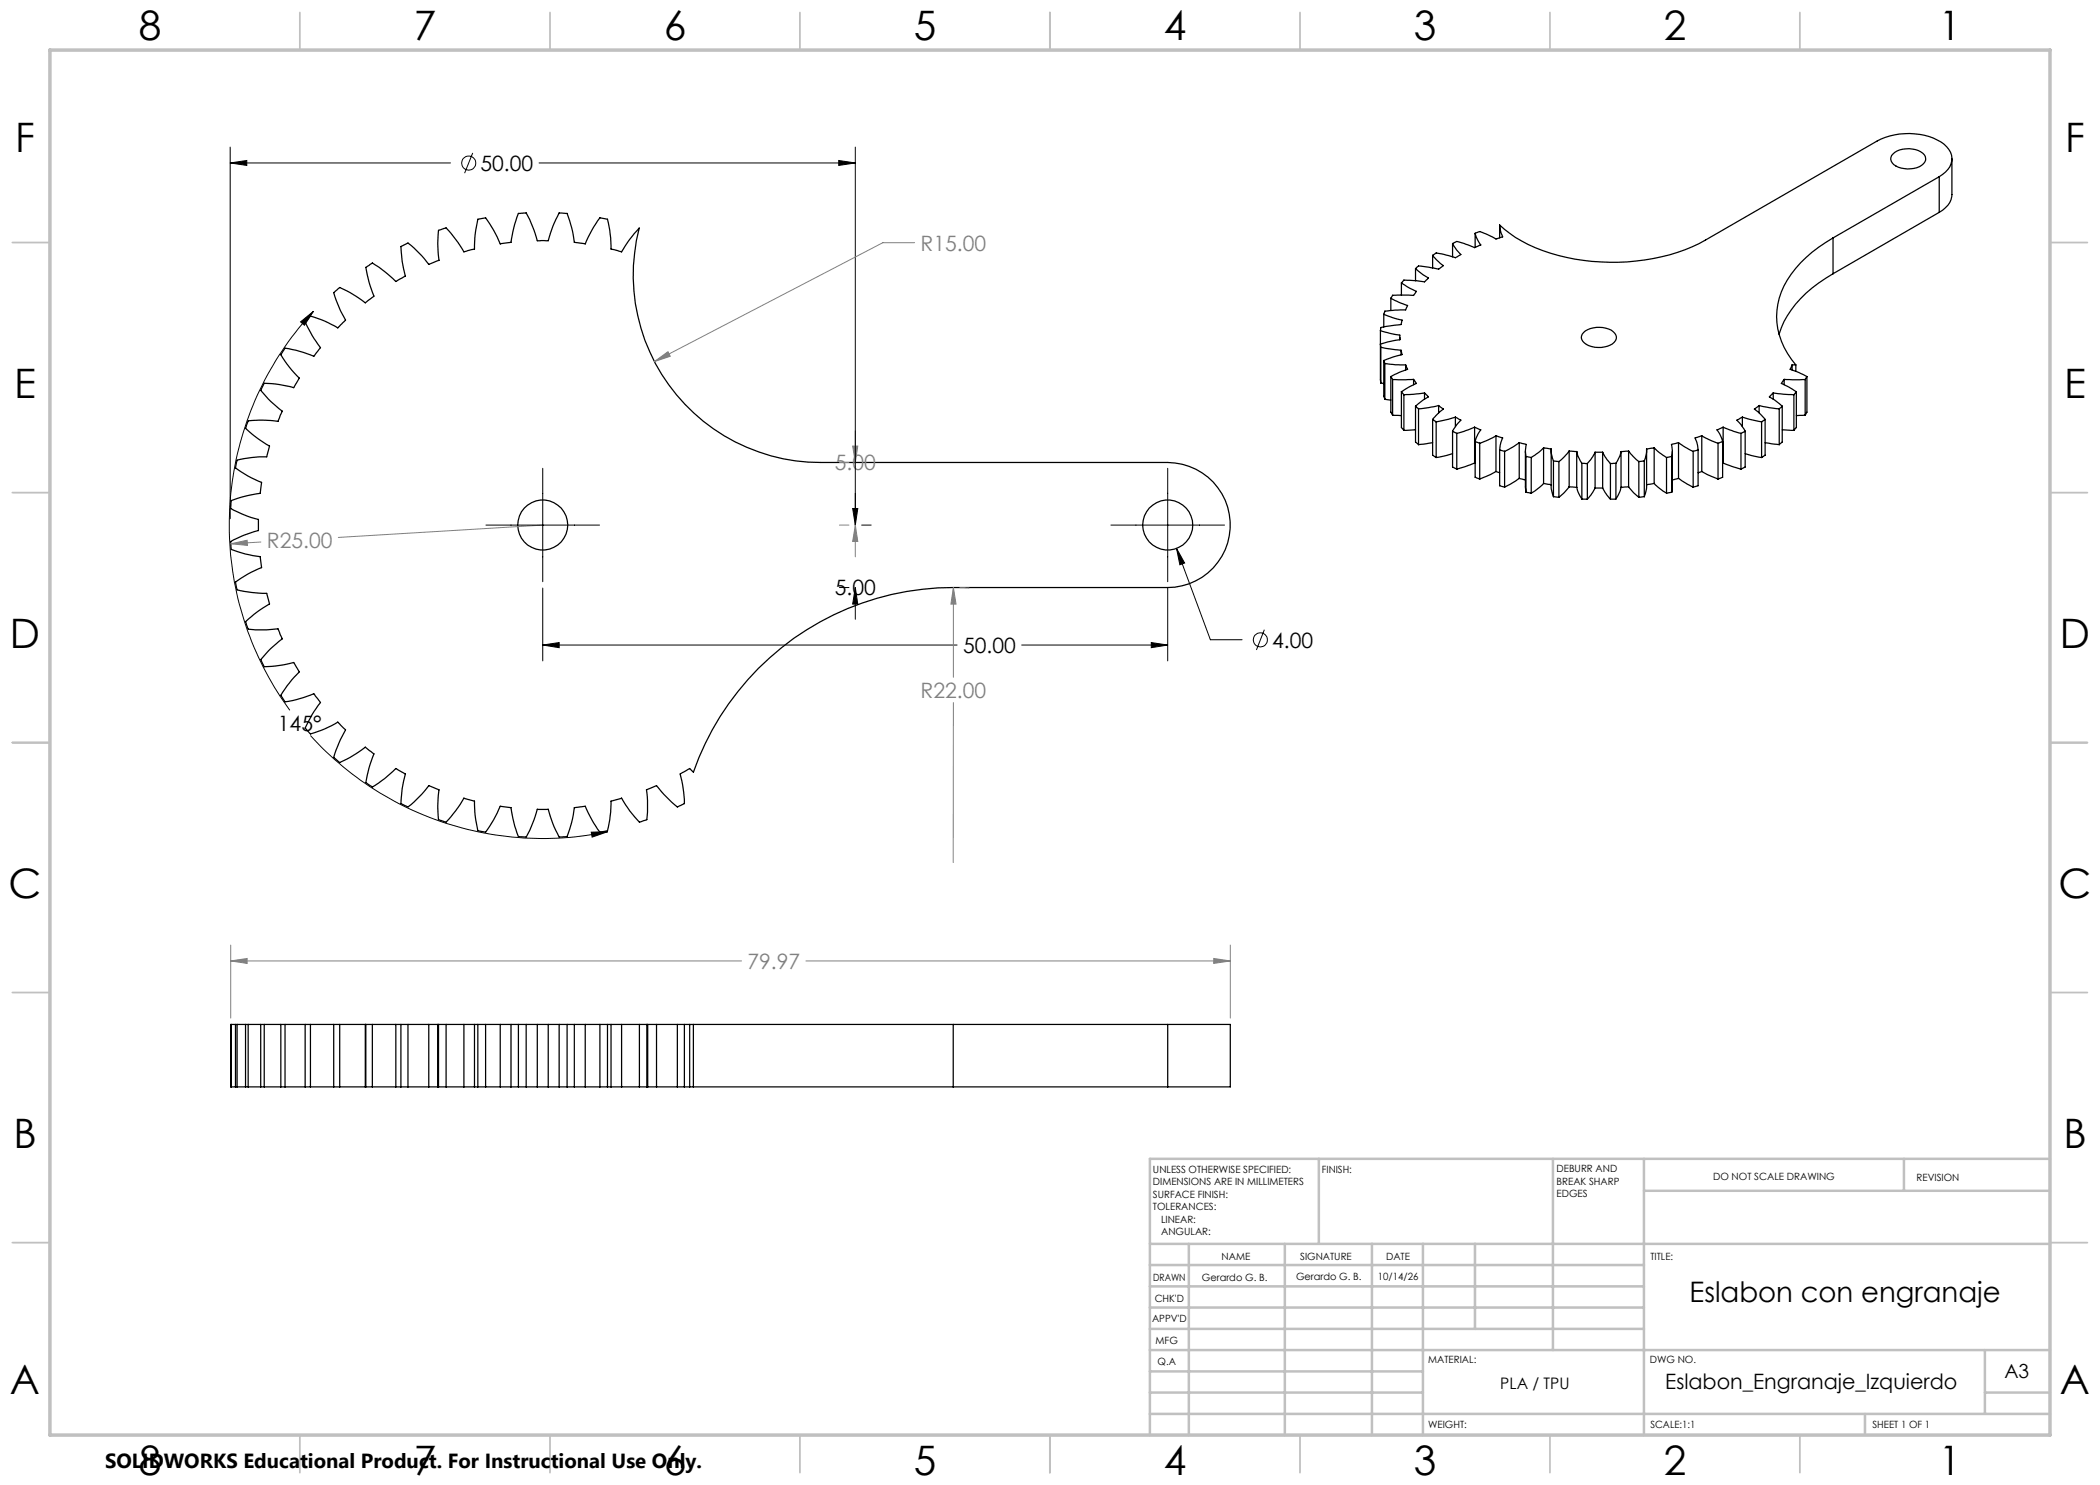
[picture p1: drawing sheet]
<svg xmlns="http://www.w3.org/2000/svg" width="420mm" height="297mm" viewBox="0 0 420 297" stroke-linecap="round" stroke-linejoin="round" font-family="sans-serif">
<g fill="none" stroke="#000" stroke-width=".25">
<path d="M378.6 30.8a4.9 4.9 0 0 1 6.2 .1 1.39 1.39 0 0 1-.4 2.2 5 5 0 0 1-5.9-.5 1.24 1.24 0 0 1 .1-1.8zM387.8 35.3a4 4 0 0 0 2.5-4.3 5.5 5.5 0 0 0-3.6-3.4 14 14 0 0 0-11.2 .6l-34.4 19.8a40.1 40.1 0 0 1-24.5 4.1 29.9 29.9 0 0 1-16.7-7.1M387.8 35.3l-21.2 12.3M387.8 35.3v7.2M390.4 31.7v7.2a4.1 4.1 0 0 1-2.6 3.6M66.7 58.5l1.2-1a24.6 24.6 0 0 1 5.2 3.1l1.7-1.4a24.3 24.3 0 0 1-1.6-5.7l1.3-.9a25.8 25.8 0 0 1 4.7 3.7l1.9-1.1a22.9 22.9 0 0 1-.9-5.9l1.4-.7a23.8 23.8 0 0 1 4.2 4.3l2-.8a23.3 23.3 0 0 1-.1-6l1.5-.5a27.6 27.6 0 0 1 3.6 4.8l2.1-.6a23.2 23.2 0 0 1 .7-6l1.5-.2a23.6 23.6 0 0 1 2.9 5.2l2.2-.3a24.9 24.9 0 0 1 1.5-5.8l1.5-.1a26 26 0 0 1 2.3 5.6h2.1a23.7 23.7 0 0 1 2.2-5.6l1.6 .1a22.7 22.7 0 0 1 1.5 5.8l2.2 .3a23.6 23.6 0 0 1 2.9-5.2l1.5 .2a25.5 25.5 0 0 1 .7 6l2.1 .6a23.6 23.6 0 0 1 3.5-4.8 37.5 37.5 0 0 0 36.3 46.9h69.4l1.5 .1a12.5 12.5 0 0 1 11 13.1 12.5 12.5 0 0 1-12.5 11.8l-46 .1a55 55 0 0 0-48.8 36.8l-.8-.7-1.9 1.1a25 25 0 0 1 .9 5.9l-1.4 .7a27.5 27.5 0 0 1-4.2-4.3l-2 .9a25.3 25.3 0 0 1 .1 5.9l-1.5 .5a21.2 21.2 0 0 1-3.6-4.8l-2.1 .6a25.5 25.5 0 0 1-.7 6l-1.5 .2a24.5 24.5 0 0 1-2.9-5.1l-2.2 .2a22.7 22.7 0 0 1-1.5 5.8l-1.6 .1a23.7 23.7 0 0 1-2.2-5.5h-2.1a26 26 0 0 1-2.3 5.5l-1.5-.1a24.9 24.9 0 0 1-1.5-5.8l-2.2-.2a24.5 24.5 0 0 1-2.9 5.1l-1.5-.2a23.2 23.2 0 0 1-.7-6l-2.1-.6a24.4 24.4 0 0 1-3.6 4.8l-1.5-.5a23 23 0 0 1 .1-5.9l-2-.9a23.8 23.8 0 0 1-4.2 4.3l-1.4-.7a22.9 22.9 0 0 1 .9-5.9l-1.9-1.1a22.3 22.3 0 0 1-4.7 3.7l-1.3-.9a24.3 24.3 0 0 1 1.6-5.7l-1.7-1.4a24.6 24.6 0 0 1-5.2 3.1l-1.2-1a25.9 25.9 0 0 1 2.4-5.5l-1.5-1.6a20.9 20.9 0 0 1-5.5 2.4l-1.1-1.2a22.4 22.4 0 0 1 3.1-5.1l-1.3-1.8a24.3 24.3 0 0 1-5.8 1.7l-.8-1.3a25 25 0 0 1 3.7-4.7l-1.2-1.9a25.1 25.1 0 0 1-5.9 .8l-.7-1.4a22.6 22.6 0 0 1 4.3-4.1l-.8-2a25.3 25.3 0 0 1-6 0l-.5-1.4a23.5 23.5 0 0 1 4.8-3.6l-.6-2.1a24.9 24.9 0 0 1-5.9-.7l-.3-1.6a21.8 21.8 0 0 1 5.2-2.9l-.3-2.2a21.8 21.8 0 0 1-5.8-1.4l-.1-1.6a22.7 22.7 0 0 1 5.6-2.2v-2.2a22.7 22.7 0 0 1-5.6-2.2l.1-1.6a26.1 26.1 0 0 1 5.8-1.4l.3-2.2a21.8 21.8 0 0 1-5.2-2.9l.3-1.6a22.7 22.7 0 0 1 5.9-.6l.6-2.2a23.5 23.5 0 0 1-4.8-3.5l.5-1.5a23 23 0 0 1 6 .1l.8-2.1a22.6 22.6 0 0 1-4.3-4.1l.7-1.4a22.9 22.9 0 0 1 5.9 .8l1.2-1.9a22.3 22.3 0 0 1-3.7-4.7l.8-1.3a24.3 24.3 0 0 1 5.8 1.7l1.3-1.8a23.7 23.7 0 0 1-3.1-5.1l1.1-1.2a20.9 20.9 0 0 1 5.5 2.4l1.5-1.6a25.9 25.9 0 0 1-2.4-5.5zM278.2 59.7l1.6 .8 1.7 .6v.1l-.4 .8-4.1 .2-.2 .7M278.2 59.7v2.4M280.3 56.6l1.4 .9 1.6 .8-.2 .2a1.07 1.07 0 0 1-1.4 .5l-3.2 .1-.3 .6M280.3 56.6v2.4M283.1 53.7l1.5 1.3 1.1 .6-.2 .2a1.2 1.2 0 0 1-1.6 .4l-3.1-.2-.5 .6M283.1 53.7v2.5"/>
<path d="M286.5 51.1l1 1 1.2 1-.3 .2a1.36 1.36 0 0 1-1.7 .3l-3-.4-.6 .5M286.5 51.1v2.5M290.5 48.7l.9 1.4 .8 .8-.3 .2a1.42 1.42 0 0 1-1.7 .2l-3-.7-.7 .5M290.5 48.7v2.7M295 46.7l.3 .9 .9 1.4-1.3 .5-2.6-1a1.56 1.56 0 0 0-1.7 .1l-.1 .1M295 46.7v2.8M299.9 45l.3 1.5 .3 .9-.8 .2a.68 .68 0 0 1-.9 0l-2-1a1.59 1.59 0 0 0-1.8 .1M299.9 45v2.6M366.6 47.6a22.9 22.9 0 0 0-10.3 10.8 14 14 0 0 0 2.9 14.6M366.6 54.7a22.9 22.9 0 0 0-10.3 10.8l-.5 1.4M366.6 47.6v7.1M387.8 42.5l-21.2 12.2"/>
<path d="M276.1 66.1l3.9 .9v.9M276.1 66.1l.1 10.5M276.2 69.5l4 .6M276.2 76.6l.6 .1M276.2 69.5v7.1M276.8 72.1l.2 .6M276.8 62.9l1.7 .6 1.9 .5-.2 .9-4 .6-.1 .6M276.8 72.1v7.1l.2 .7M276.8 62.9v2.5M277 72.7l2 .3h2.1M277 79.9l1.2 .1M277 72.7v7.2"/>
<path d="M278.2 75.3l.3 .6M278.2 75.3v7.1l.3 .6M278.5 75.9v7.1M280 67.9l-2.5 .5-1.4 .4 .1 .7M280 67.5v.4M280.2 70.1l.2 .8-3.6 1.2M280.2 70.1v.9M280.3 78.3l.5 .6M280.3 78.3v7.2l.5 .6M280.8 78.9v7.2M281.1 73l.4 .9-1.7 .6-1.6 .8M281.1 73v1"/>
<path d="M282.7 75.9l.6 .8-3 1.6M282.7 75.9h-4.2M282.7 75.9v1M284.9 78.6l.8 .8-1.1 .6-1.5 1.2M284.9 78.6l-4.1 .3M284.9 78.6v1.2M316.7 66.5a5 5 0 0 1 6-.1 1.49 1.49 0 0 1 .5 1.5 1.49 1.49 0 0 1-1.2 1.1 4.9 4.9 0 0 1-5.4-.7 1.23 1.23 0 0 1 .1-1.8zM354.6 78.6l4.2 .3M354.6 78.6l-.7 .8 1 .6 1.5 1.2M354.6 78.6v1.2M356.8 75.9l-.5 .8 3 1.6M356.8 75.9h4.2"/>
<path d="M356.8 75.9v1M358.4 73h.8M358.4 73l-.4 .9 1.8 .6 1.6 .8M358.4 73v1M358.8 78.9v7.2M359.2 73v1.3M359.3 78.3l-.5 .6M359.3 78.3v7.2l-.5 .6M361 75.9v7.1M361.4 75.3l-.4 .6M361.4 75.3v7.1l-.4 .6M278.5 83l1.8 .1"/>
<path d="M283.1 81.2l.6 .6M283.1 81.2v7.2l.6 .5M283.1 86l-2.3 .1M283.7 81.8v7.1M286.5 83.9l.7 .5M286.5 83.9v7.1l.7 .5M286.5 88.5l-2.8 .4M287.2 84.4v7.1M287.7 81.1l1 .7-.9 .7-1.3 1.4M287.7 81.1l-4 .7M287.7 81.1v1.5M290.5 86.3l.9 .4"/>
<path d="M290.5 86.3v7.1l.9 .4M290.5 90.7l-3.3 .8M291.1 83.4l1.1 .6-1 1.1-.7 1.2M291.1 83.4l-3.9 1M291.1 83.4v1.9M291.4 86.7v7.1M294.9 85.4l1.3 .6-.6 .8-.6 1.5M294.9 85.4l-3.5 1.3M294.9 92.6l-3.5 1.2M294.9 85.4v7.2M294.9 92.6h.1M295 88.3l.9 .3"/>
<path d="M295 88.3v7.2l.9 .3M295.9 88.6v7.2M299.2 87.2l1.3 .4-.3 .9-.3 1.5M299.2 87.2l-3.3 1.4M299.2 94.3l-3.3 1.5M299.2 94.3l.7 .2M299.2 87.2v7.1M299.9 90l1 .3M299.9 90v7.2l1 .2M300.9 90.3v7.1M303.8 88.5l1.5 .4-.2 1.2 .1 1.2M303.8 88.5l-2.9 1.8"/>
<path d="M303.8 95.7l-2.9 1.7M303.8 95.7l1.3 .3M303.8 88.5v7.2M305.1 90.2l.1 8.2M305.2 91.3l1 .2M305.2 98.4l1 .2M305.2 91.3v7.1M306.2 91.5v7.1M308.7 89.6l1.5 .2 .1 .9 .4 1.5M308.7 89.6l-.8 .7-1.7 1.2M308.7 96.7l-.8 .8-1.7 1.1M308.7 96.7l1.5 .2"/>
<path d="M308.7 89.6v7.1M310.2 89.9v7.6l.5 1.8M310.7 92.2l1.1 .1M310.7 99.3l1.1 .1M310.7 92.2v7.1M311.8 92.3v7.1M313.8 90.2l1.5 .1M313.8 90.2l-.9 1.1-1.1 1M313.8 97.4l-.9 1.1-1.1 .9M313.8 97.4l1.5 .1M313.8 90.2v7.2M315.3 90.3l.3 .9 .8 1.5"/>
<path d="M315.3 97.5l.3 .9 .8 1.4M315.3 90.3v7.2M316.4 92.7h1.1M316.4 99.8h1.1M316.4 92.7v7.1M317.5 92.7v7.1M319 90.4h1.5M319 90.4l-.4 .9-1.1 1.4M319 97.6l-.8 1.4-.7 .8M319 97.6h1.5M319 90.4v7.2M320.5 90.4l.9 1.5 .7 .8"/>
<path d="M320.5 97.6l.9 1.4 .7 .8M320.5 90.4v7.2M322.1 92.7v7.1M323.2 92.7h-1.1M323.2 99.8h-1.1M323.2 92.7v7.1M324.2 90.3l-.2 .9-.8 1.5M324.2 97.5l-.2 .9-.8 1.4M324.2 90.3v7.2M325.7 90.2l.9 1.1 1.2 1M325.7 90.2l-1.5 .1M325.7 97.4l.9 1.1 1.2 .9"/>
<path d="M325.7 97.4l-1.5 .1M325.7 90.2v7.2M327.8 92.3v7.1M328.9 92.2l-1.1 .1M328.9 99.3l-1.1 .1M328.9 92.2v7.1M329.3 89.9v7.6l-.4 1.8M330.8 89.6l.8 .7 1.7 1.2M330.8 89.6l-1.5 .2v.9l-.4 1.5M330.8 96.7l.8 .8 1.7 1.1M330.8 96.7l-1.5 .2M330.8 89.6v7.1"/>
<path d="M333.3 91.5v7.1M334.4 91.3l-1.1 .2M334.4 98.4l-1.1 .2M334.4 91.3v7.1M334.5 90.2l-.1 8.2M335.7 88.5l2.9 1.8M335.7 88.5l-1.4 .4 .2 1.2-.1 1.2M335.7 95.7l2.9 1.7M335.7 95.7l-1.2 .3M335.7 88.5v7.2M338.6 90.3v7.1M339.6 90l-1 .3"/>
<path d="M339.6 90v7.2l-1 .2M340.4 87.2l3.2 1.4M340.4 87.2l-1.4 .4 .4 .9 .2 1.5M340.4 94.3l3.2 1.5M340.4 94.3l-.8 .2M340.4 87.2v7.1M343.6 88.6v7.2M344.5 88.3l-.9 .3M344.5 88.3v7.2l-.9 .3M344.6 85.4l3.6 1.3M344.6 85.4l-1.2 .6 .6 .8 .5 1.5M344.6 92.6l3.6 1.2"/>
<path d="M344.6 85.4v7.2M344.6 92.6h-.1M348.2 86.7v7.1M348.5 83.4l3.8 1M348.5 83.4l-1.1 .6 .9 1.1 .7 1.2M348.5 83.4v1.9M349 86.3l-.8 .4M349 86.3v7.1l-.8 .4M349 90.7l3.3 .8M351.8 81.1l4 .7M351.8 81.1l-.9 .7 .9 .7 1.2 1.4M351.8 81.1v1.5"/>
<path d="M352.3 84.4v7.1M353 83.9l-.7 .5M353 83.9v7.1l-.7 .5M353 88.5l2.8 .4M355.8 81.8v7.1M356.4 81.2l-.6 .6M356.4 81.2v7.2l-.6 .5M356.4 86l2.4 .1M361 83l-1.7 .1M46.2 217.4h.9M46.2 204.9h.9M46.2 204.9h-.1v12.5h.1"/>
<path d="M46.2 204.9v12.5M47.1 217.4h.3M47.1 204.9h.3M47.1 204.9v12.5M47.4 217.4h1.7M47.4 204.9h1.7M47.4 204.9v12.5M49.1 217.4h.5M49.1 204.9h.5M49.1 204.9v12.5M49.6 217.4h2.5M49.6 204.9h2.5"/>
<path d="M49.6 204.9v12.5M52.1 217.4h.7M52.1 204.9h.7M52.1 204.9v12.5M52.8 217.4h3.4M52.8 204.9h3.4M52.8 204.9v12.5M56.2 217.4h.8M56.2 204.9h.8M56.2 204.9v12.5M57 217.4h4M57 204.9h4"/>
<path d="M57 204.9v12.5M61 217.4h1.1M61 204.9h1.1M61 204.9v12.5M62.1 217.4h4.6M62.1 204.9h4.6M62.1 204.9v12.5M66.7 217.4h1.2M66.7 204.9h1.2M66.7 204.9v12.5M67.9 217.4h5.2M67.9 204.9h5.2"/>
<path d="M67.9 204.9v12.5M73.1 204.9v12.5M73.1 217.4h.1M73.1 204.9h.1M73.2 217.4h1.3M73.2 204.9h1.3M73.2 204.9v12.5M74.5 217.4h4.7M74.5 204.9h4.7M74.5 204.9v12.5M79.2 217.4h1M79.2 204.9h1"/>
<path d="M79.2 204.9v12.5M80.2 217.4h1.4M80.2 204.9h1.4M80.2 204.9v12.5M81.6 217.4h4.2M81.6 204.9h4.2M81.6 204.9v12.5M85.8 217.4h1.8M85.8 204.9h1.8M85.8 204.9v12.5M87.6 217.4h.1M87.6 204.9h.1"/>
<path d="M87.6 204.9v12.5M87.7 217.4h1.5M87.7 204.9h1.5M87.7 204.9v12.5M89.2 217.4h3.6M89.2 204.9h3.6M89.2 204.9v12.5M92.8 217.4h2.1M92.8 204.9h2.1M92.8 204.9v12.5M94.9 217.4h.7M94.9 204.9h.7"/>
<path d="M94.9 204.9v12.5M95.6 217.4h1.5M95.6 204.9h1.5M95.6 204.9v12.5M97.1 217.4h2.9M97.1 204.9h2.9M97.1 204.9v12.5M100 217.4h2.2M100 204.9h2.2M100 204.9v12.5M102.2 217.4h1.5M102.2 204.9h1.5"/>
<path d="M102.2 204.9v12.5M103.7 217.4h1.5M103.7 204.9h1.5M103.7 204.9v12.5M105.2 217.4h2.3M105.2 204.9h2.3M105.2 204.9v12.5M107.5 217.4h2.1M107.5 204.9h2.1M107.5 204.9v12.5M109.6 217.4h2.2M109.6 204.9h2.2"/>
<path d="M109.6 204.9v12.5M111.8 217.4h1.6M111.8 204.9h1.6M111.8 204.9v12.5M113.4 217.4h1.5M113.4 204.9h1.5M113.4 204.9v12.5M114.9 217.4h2.2M114.9 204.9h2.2M114.9 204.9v12.5M117.1 217.4h2.9M117.1 204.9h2.9"/>
<path d="M117.1 204.9v12.5M120 217.4h1.5M120 204.9h1.5M120 204.9v12.5M121.5 217.4h.7M121.5 204.9h.7M121.5 204.9v12.5M122.2 217.4h2.1M122.2 204.9h2.1M122.2 204.9v12.5M124.3 217.4h3.6M124.3 204.9h3.6"/>
<path d="M124.3 204.9v12.5M127.9 217.4h1.5M127.9 204.9h1.5M127.9 204.9v12.5M129.4 217.4h.1M129.4 204.9h.1M129.4 204.9v12.5M129.5 217.4h1.8M129.5 204.9h1.8M129.5 204.9v12.5M131.3 217.4h4.2M131.3 204.9h4.2"/>
<path d="M131.3 204.9v12.5M135.5 217.4h1.4M135.5 204.9h1.4M135.5 204.9v12.5M136.9 217.4h1M136.9 204.9h1M136.9 204.9v12.5M137.9 217.4h.8M137.9 204.9h.8M137.9 204.9v12.5M138.7 217.4h51.9M138.7 204.9h51.9"/>
<path d="M138.7 204.9v12.5M190.6 204.9v12.5M190.6 217.4h42.9M190.6 204.9h42.9M233.5 204.9h12.6v12.5h-12.6M233.5 204.9v12.5"/>
<circle cx="108.5" cy="105" r="5"/>
<circle cx="233.5" cy="105" r="5"/>
</g>
<path d="M46.1 189v14.6M46.1 192.2h102.2M161.2 192.2h84.9M242.7 191.7l3.4 .5-3.4 .5zM246.1 189v14.6" fill="none" stroke="#808080" stroke-width=".2"/>
<g fill="none" stroke="#c0c0c0" stroke-width=".35">
<path d="M60 2.5v7.5M110 2.5v7.5M160 2.5v7.5M210 2.5v7.5M260 2.5v7.5M310 2.5v7.5M360 2.5v7.5M2.5 48.5h7.5M410 48.5h7.5M2.5 98.5h7.5M410 98.5h7.5M2.5 148.5h7.5"/>
<path d="M410 148.5h7.5M2.5 198.5h7.5M410 198.5h7.5M2.5 248.5h7.5M410 248.5h7.5M60 287v7.5M110 287v7.5M160 287v7.5M210 287v7.5M260 287v7.5M310 287v7.5M360 287v7.5"/>
</g>
<g fill="none" stroke="#c0c0c0" stroke-width=".5">
<path d="M263.8 231.8v17M310.6 231.8v38.2M328.8 231.8v55.2M328.8 238.2h81.2M380.8 231.8v6.4M410 231.8h-180v55.2M230 248.8h180M230 257.3h98.8M230 253h98.8M237.8 248.8v38.2M257 248.8v38.2M274.4 248.8v38.2"/>
<path d="M284.6 248.8v38.2M295 248.8v17M230 265.8h98.8M230 261.5h98.8M230 278.5h54.6M230 274.3h54.6M230 270h180M397 278.5h13M397 270v12.8M230 282.8h180M373 282.8v4.2"/>
</g>
<path d="M10 10h400v277h-400z" fill="none" stroke="#c0c0c0" stroke-width=".7"/>
<path d="M242.7 191.7l3.4 .5-3.4 .5z" fill="#808080"/>
<path d="M46.1 192.2l3.3-.5v1z" fill="none" stroke="#808080" stroke-width=".2"/>
<path d="M46.1 192.2l3.3-.5v1z" fill="#808080"/>
<g fill="none" stroke="#000" stroke-width=".2">
<path d="M171.1 98.7v6.3M108.5 117.6v14.6M167.9 117.5h1.9M170.5 101.7h1.1l-.5 3.3zM171.1 117.5l.5 3.3h-1.1zM171.1 117.5v6.4M172.3 105h1.9M233.5 117.6v14.6M235.3 109.7l1.6 2.9-.9 .4zM235.3 109.7l6.8 18.2h6.3M108.5 129l3.3-.5v1zM108.5 129h82.9"/>
<path d="M204.3 129h29.2M230.3 128.5l3.2 .5-3.2 .5zM252.9 125.9l-1.6 4.1"/>
<circle cx="252.1" cy="128" r="1.41"/>
</g>
<path d="M171.1 117.5l.5 3.3h-1.1zM170.5 101.7h1.1l-.5 3.3zM235.3 109.7l1.6 2.9-.9 .4zM108.5 129l3.3-.5v1zM230.3 128.5l3.2 .5-3.2 .5z" fill="#000"/>
<path d="M167.9 92.5h1.9M170.5 89.2h1.1l-.5 3.3zM171.1 86.1v6.4M167.9 105h1.9M171.1 105v6.4" fill="none" stroke="#808080" stroke-width=".2"/>
<path d="M170.5 89.2h1.1l-.5 3.3z" fill="#808080"/>
<path d="M171.1 105l.5 3.3h-1.1z" fill="none" stroke="#808080" stroke-width=".2"/>
<path d="M171.1 105l.5 3.3h-1.1z" fill="#808080"/>
<g fill="none" stroke="#000" stroke-width=".2">
<path d="M46 32.6l3.4-.5v1zM46 29.4v74.3M46 32.6h44.1M94.5 30.6l-1.6 4M107.8 32.6h63.3M167.7 32.1l3.4 .5-3.4 .5zM171.1 29.4v74.3M60.1 64.4l2.6-2.1-1.8 2.7zM62.7 62.3a62.7 62.7 0 0 0-4.7 79.8M62.1 147.1a62.6 62.6 0 0 0 59.5 19.2M118.3 166.4l3.3-.1-3.2 1.1z"/>
<circle cx="93.7" cy="32.6" r="1.41"/>
</g>
<path d="M46 32.6l3.4-.5v1zM167.7 32.1l3.4 .5-3.4 .5zM60.1 64.4l2.6-2.1-1.8 2.7zM118.3 166.4l3.3-.1-3.2 1.1z" fill="#000"/>
<path d="M46.1 108.8l3.3-.7 .1 1zM52.2 108.4l-6.1 .4M108.5 105l-40.8 2.5" fill="none" stroke="#808080" stroke-width=".2"/>
<path d="M46.1 108.8l3.3-.7 .1 1z" fill="#808080"/>
<path d="M182.9 48.5h-6.3l-45.7 23.8M130.9 72.3l2.7-2 .5 1z" fill="none" stroke="#808080" stroke-width=".2"/>
<path d="M130.9 72.3l2.7-2 .5 1z" fill="#808080"/>
<path d="M190.7 117.5l.5 3.3h-1zM190.7 117.5v18M191.9 117.5l2 .1M190.7 140.5l-.1 32" fill="none" stroke="#808080" stroke-width=".2"/>
<path d="M190.7 117.5l.5 3.3h-1z" fill="#808080"/>
<path d="M108.5 93.7v22.6M233.5 93.7v22.6M97.2 105h22.7M222.2 105h22.7" fill="none" stroke="#000" stroke-width=".2"/>
<g font-size="8.1">
<text x="27.7" y="8">8</text>
<text x="82.7" y="8">7</text>
<text x="132.7" y="8">6</text>
<text x="182.7" y="8">5</text>
<text x="232.7" y="8">4</text>
<text x="282.7" y="8">3</text>
<text x="332.7" y="8">2</text>
<text x="387.7" y="8">1</text>
<text x="3" y="30.4">F</text>
<text x="413" y="30.4">F</text>
<text x="2.8" y="79.6">E</text>
<text x="412.8" y="79.6">E</text>
<text x="2" y="129.6">D</text>
<text x="412" y="129.6">D</text>
<text x="1.7" y="179.6">C</text>
<text x="411.7" y="179.6">C</text>
<text x="2.7" y="229.6">B</text>
<text x="412.7" y="229.6">B</text>
<text x="2" y="278.9">A</text>
<text x="412" y="278.9">A</text>
<text x="27.7" y="295">8</text>
<text x="82.7" y="295">7</text>
<text x="132.7" y="295">6</text>
<text x="182.7" y="295">5</text>
<text x="232.7" y="295">4</text>
<text x="282.7" y="295">3</text>
<text x="332.7" y="295">2</text>
<text x="387.7" y="295">1</text>
</g>
<text font-size="5.6" x="337.9" y="260.4">Eslabon con engranaje</text>
<g font-size="4.2">
<text x="96.1" y="34.2">50.00</text>
<text x="167" y="119.1">5.00</text>
<text x="192.6" y="130.6">50.00</text>
<text x="254.4" y="129.5">4.00</text>
<text x="55.6" y="146.2">145°</text>
<text x="333.1" y="277.9">Eslabon_Engranaje_Izquierdo</text>
</g>
<g font-size="4.2" fill="#808080">
<text x="184.1" y="50.1">R15.00</text>
<text x="167" y="94.1">5.00</text>
<text x="53.4" y="109.5">R25.00</text>
<text x="184.1" y="139.6">R22.00</text>
<text x="149.5" y="193.8">79.97</text>
</g>
<text font-size="4.1" x="21" y="293.7">SOLIDWORKS Educational Product. For Instructional Use Only.</text>
<text font-size="3.9" x="400.9" y="275.5">A3</text>
<text font-size="3.2" x="300.1" y="277.9">PLA / TPU</text>
<g font-size="2">
<text x="230.6" y="234.6">UNLESS OTHERWISE SPECIFIED:</text>
<text x="230.6" y="237.1">DIMENSIONS ARE IN MILLIMETERS</text>
<text x="230.6" y="239.6">SURFACE FINISH:</text>
<text x="264.4" y="234.6">FINISH:</text>
<text x="311.3" y="234.5">DEBURR AND</text>
<text x="311.3" y="237">BREAK SHARP</text>
<text x="311.3" y="239.5">EDGES</text>
<text x="342.6" y="236">DO NOT SCALE DRAWING</text>
<text x="383.3" y="236.2">REVISION</text>
<text x="230.6" y="242.1">TOLERANCES:</text>
<text x="232.2" y="244.6">LINEAR:</text>
<text x="232.2" y="247.1">ANGULAR:</text>
<text x="244.3" y="252">NAME</text>
<text x="260" y="251.9">SIGNATURE</text>
<text x="277.2" y="251.9">DATE</text>
<text x="330.1" y="251.9">TITLE:</text>
<text x="230.6" y="256.1">DRAWN</text>
<text x="240.4" y="256.1">Gerardo G. B.</text>
<text x="259.2" y="255.9">Gerardo G. B.</text>
<text x="275.6" y="255.9">10/14/26</text>
<text x="230.9" y="260.3">CHK'D</text>
<text x="230.4" y="264.4">APPV'D</text>
<text x="231.1" y="268.8">MFG</text>
<text x="231.5" y="273">Q.A</text>
<text x="285.6" y="272.5">MATERIAL:</text>
<text x="330" y="272.5">DWG NO.</text>
<text x="285.6" y="285.5">WEIGHT:</text>
<text x="330.1" y="285.6">SCALE:1:1</text>
<text x="374.5" y="285.6">SHEET 1 OF 1</text>
</g>
</svg>
